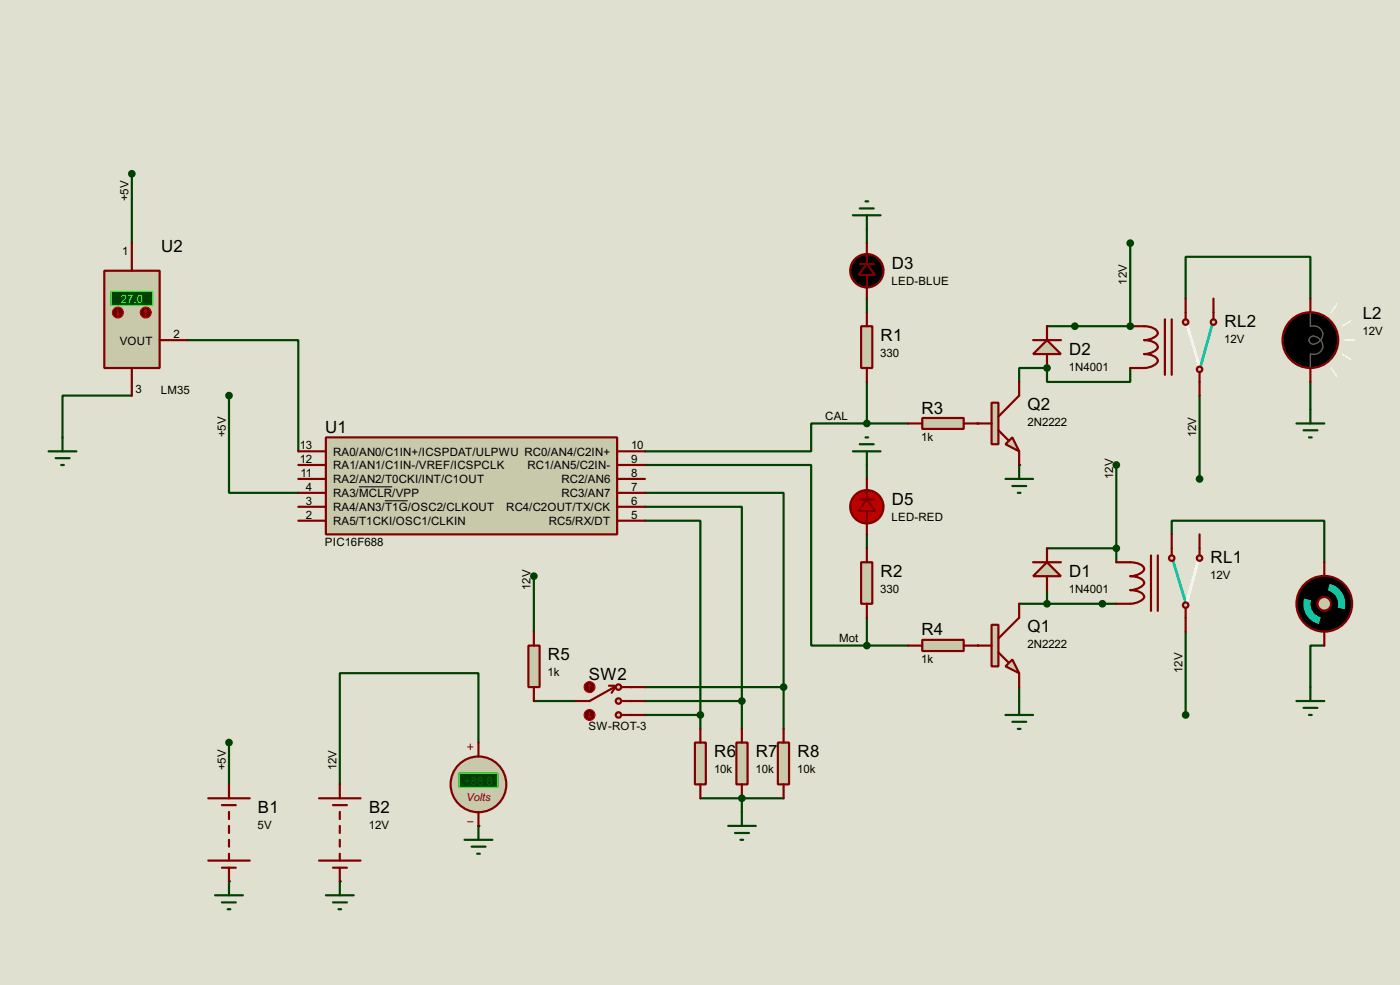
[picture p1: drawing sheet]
<svg xmlns="http://www.w3.org/2000/svg" width="256mm" height="180mm" viewBox="0 0 256 180" stroke-linecap="round" stroke-linejoin="round" font-family="sans-serif">
<path d="M0 0h256.5v180.3h-256.5z" fill="#e0e0d0"/>
<path d="M24.2 31.8v12.7M24.2 72.4h-12.7v7.7M34.3 62.3h20.4v20.3" fill="none" stroke="#004000" stroke-width=".4"/>
<g fill="#004000">
<circle cx="179.1" cy="77.5" r=".2"/>
<circle cx="186.7" cy="85.1" r=".2"/>
</g>
<path d="M191.8 59.7h5.1M240.1 69.9v5.1" fill="none" stroke="#004000" stroke-width=".4"/>
<circle cx="191.8" cy="67.4" r=".2" fill="#004000"/>
<g fill="none" stroke="#004000" stroke-width=".4">
<path d="M158.8 42v2.5M158.8 54.7v2.5M196.9 59.7h10.2M217.2 54.7v-7.7h22.9v7.7M158.8 77.5h-10.2v5.1h-30.4M158.8 69.9v7.6M158.8 77.5h7.6M207.1 67.4v2.5h-15.3v-2.5h-5.1v2.5M219.8 72.4v15.3M118.2 85.1h30.4v33.1h10.2v-5.1M158.8 85.1v2.6M158.8 97.8v2.6"/>
<path d="M214.7 97.8v-2.5h27.9v7.6M191.8 108v2.5h12.7M191.8 100.4h12.7v2.5M217.2 115.6v15.3M242.6 118.2h-2.5v7.6"/>
</g>
<circle cx="207.1" cy="59.7" r=".2" fill="#004000"/>
<path d="M158.8 118.2h7.6M186.7 110.5h5.1M186.7 125.8v2.5" fill="none" stroke="#004000" stroke-width=".4"/>
<g fill="#004000">
<circle cx="179.1" cy="118.2" r=".2"/>
<circle cx="42" cy="161.3" r=".2"/>
</g>
<path d="M42 135.9v7.7" fill="none" stroke="#004000" stroke-width=".4"/>
<circle cx="62.3" cy="161.3" r=".2" fill="#004000"/>
<path d="M42 72.4v17.8h12.7" fill="none" stroke="#004000" stroke-width=".4"/>
<circle cx="87.7" cy="151.2" r=".2" fill="#004000"/>
<path d="M207.1 44.5v15.2M204.5 85.1v15.3M87.7 135.9v-12.7h-25.4v20.4M97.8 128.3h7.7M135.9 146.1h7.7" fill="none" stroke="#004000" stroke-width=".4"/>
<circle cx="135.9" cy="146.1" r=".2" fill="#004000"/>
<path d="M118.2 90.2h25.4v35.6M118.2 92.8h17.7v35.5M118.2 95.3h10.1v35.6M97.8 105.5v10.1M118.2 125.8h25.4M118.2 128.3h17.7M118.2 130.9h10.1M128.3 130.9v2.5M135.9 128.3v5.1M143.6 125.8v7.6M128.3 146.1h7.6v2.5" fill="none" stroke="#004000" stroke-width=".4"/>
<path d="M59.7 80.1h53.4v17.7h-53.4z" fill="#c8c8aa" stroke="#800000" stroke-width=".4"/>
<path d="M54.7 82.6h5M54.7 85.1h5M54.7 87.7h5M54.7 90.2h5M54.7 92.8h5M54.7 95.3h5M113.1 82.6h5.1M113.1 85.1h5.1M113.1 87.7h5.1M113.1 90.2h5.1M113.1 92.8h5.1M113.1 95.3h5.1" fill="none" stroke="#800000" stroke-width=".4"/>
<path d="M65.8 89.1h6.1M70.5 91.7h4.2" fill="none" stroke="#000" stroke-width=".18"/>
<path d="M19.1 49.6h10.2v17.8h-10.2z" fill="#c8c8aa" stroke="#800000" stroke-width=".4"/>
<path d="M20.4 53.4h7.6v2.5h-7.6z" fill="#004000" stroke="#0f0" stroke-width=".2"/>
<path d="M24.2 44.5v5.1M24.2 67.4v5M29.3 62.3h5" fill="none" stroke="#800000" stroke-width=".4"/>
<circle cx="26.7" cy="57.2" r="1" fill="#400000" stroke="#f00" stroke-width=".2"/>
<path d="M26.7 56.7l-.2 .3M26.7 56.7l.3 .3M26.7 56.7v1" fill="none" stroke="#f00" stroke-width=".2"/>
<circle cx="21.6" cy="57.2" r="1" fill="#400000" stroke="#f00" stroke-width=".2"/>
<path d="M21.4 57.5l.2 .2M21.6 56.7v1M21.9 57.5l-.3 .2" fill="none" stroke="#f00" stroke-width=".2"/>
<path d="M8.9 82.6h5.1M10.2 83.9h2.6M11.2 85.1h.5M11.5 80.1v2.5M184.2 87.7h5.1M185.5 89h2.5M186.5 90.2h.5M186.7 85.1v2.6" fill="none" stroke="#004000" stroke-width=".4"/>
<g fill="#004000" stroke="#004000" stroke-width=".4">
<circle cx="24.1" cy="31.8" r=".5"/>
<circle cx="196.9" cy="59.7" r=".5"/>
</g>
<path d="M169 76.5h7.6v2h-7.6z" fill="#c8c8aa" stroke="#800000" stroke-width=".4"/>
<path d="M166.4 77.5h2.6M176.6 77.5h2.5" fill="none" stroke="#800000" stroke-width=".4"/>
<path d="M184.2 81.3l1.3-1.2 1.2 2.5z" fill="#c8c8aa" stroke="#800000" stroke-width=".4"/>
<path d="M181.7 73.7h1.2v7.6h-1.2z" fill="#c8c8aa" stroke="#800000" stroke-width=".4"/>
<path d="M240.1 54.7v2.5M179.1 77.5h2.6M182.9 78.8l1.8 1.8M186.7 69.9v2.5l-3.8 3.9M240.1 67.4v2.5M186.7 82.6v2.5" fill="none" stroke="#800000" stroke-width=".4"/>
<path d="M237.5 77.5h5.1M238.8 78.8h2.6M240.1 75v2.5M239.8 80.1h.5M237.5 128.3h5.1M238.8 129.6h2.6M239.8 130.9h.5M240.1 125.8v2.5" fill="none" stroke="#004000" stroke-width=".4"/>
<circle cx="240" cy="62.3" r="5.1" fill="#000" stroke="#800000" stroke-width=".4"/>
<path d="M240.1 57.2v2.5a1.69 1.69 0 0 1 2.2 1.2 1.69 1.69 0 0 1-1.4 2 .76 .76 0 0 1-1.1-.6 .76 .76 0 0 1 1.1-.7 1.72 1.72 0 0 1 1.3 1.2 1.72 1.72 0 0 1-.5 1.8l-1 .2h-.6v2.6" fill="none" stroke="#606060" stroke-width=".25"/>
<path d="M244.9 55.7l-1 1.5M247.5 58.7l-1.6 1M243.9 67.4l1 1.5M245.9 64.8l1.6 1M246.4 62.3h1.8" fill="none" stroke="#feffff" stroke-width=".25"/>
<path d="M191.8 102.9l2.6 2.6h-5.1z" fill="#c8c8aa" stroke="#800000" stroke-width=".4"/>
<path d="M189.3 102.9h5.1M191.8 100.4v2.5M191.8 105.5v2.5" fill="none" stroke="#800000" stroke-width=".4"/>
<path d="M189.3 64.8l2.5-2.5 2.6 2.5z" fill="#c8c8aa" stroke="#800000" stroke-width=".4"/>
<path d="M191.8 59.7v2.6M189.3 62.3h5.1M191.8 64.8v2.6M207.1 102.9a3.3 3.3 0 0 1 2.4 .9 .9 .9 0 0 1-.7 1.2l-1.1 .4-.6 .1a3.3 3.3 0 0 1 2.4 .8 .89 .89 0 0 1-.7 1.2l-1.1 .4-.6 .1a3.3 3.3 0 0 1 2.4 .9l.1 .4a2.75 2.75 0 0 1-2.5 1.2M210.9 101.7v10.1M212.1 101.7v10.1M214.7 100.4v1.3M217.2 111.3v1.8M219.8 100.4v1.3" fill="none" stroke="#800000" stroke-width=".4"/>
<circle cx="191.8" cy="67.4" r=".5" fill="#004000" stroke="#004000" stroke-width=".4"/>
<path d="M214.9 102.7l2.3 7.6" fill="none" stroke="#00c0c0" stroke-width=".5"/>
<path d="M219.5 102.7l-2 7.3" fill="none" stroke="#feffff" stroke-width=".5"/>
<g fill="#c8c8aa" stroke="#800000" stroke-width=".4">
<circle cx="217.2" cy="110.8" r=".5"/>
<circle cx="219.7" cy="102.2" r=".5"/>
<circle cx="214.6" cy="102.2" r=".5"/>
</g>
<path d="M214.7 97.8v2.6M219.8 97.8v2.6M204.5 102.9h2.6M204.5 110.5h2.6M217.2 113.1v2.5" fill="none" stroke="#800000" stroke-width=".4"/>
<circle cx="242.6" cy="110.5" r="5.1" fill="#000" stroke="#800000" stroke-width=".4"/>
<circle cx="242.6" cy="110.5" r="1.25" fill="#c8c8aa" stroke="#800000" stroke-width=".4"/>
<g fill="#000" stroke="#000" stroke-width=".4">
<path d="M240.1 107.6a3.8 3.8 0 0 1 3.5-.7l-.3 1.2a2.54 2.54 0 0 0-3.1 1.8l-1.3-.3 .3-.8z" fill-rule="evenodd"/>
<path d="M242 113a2.47 2.47 0 0 0 3.1-1.8l1.2 .3a3.8 3.8 0 0 1-4.7 2.7z" fill-rule="evenodd"/>
</g>
<g fill="#00c0c0">
<path d="M238.9 109.6l1.3 .3a2.49 2.49 0 0 0 1.8 3.1l-.4 1.2a3.8 3.8 0 0 1-2.7-4.6z" fill-rule="evenodd"/>
<path d="M243.6 106.9a3.8 3.8 0 0 1 2.7 4.6l-1.2-.3a2.56 2.56 0 0 0-1.8-3.1z" fill-rule="evenodd"/>
</g>
<path d="M242.6 102.9v2.6M242.6 115.6v2.6" fill="none" stroke="#800000" stroke-width=".4"/>
<g fill="#004000" stroke="#004000" stroke-width=".4">
<circle cx="191.8" cy="110.5" r=".5"/>
<circle cx="217.2" cy="130.9" r=".5"/>
<circle cx="204.5" cy="100.4" r=".5"/>
</g>
<path d="M184.2 130.9h5.1M185.5 132.1h2.5M186.5 133.4h.5M186.7 128.3v2.6" fill="none" stroke="#004000" stroke-width=".4"/>
<path d="M157.8 59.7h2v7.7h-2z" fill="#c8c8aa" stroke="#800000" stroke-width=".4"/>
<path d="M157.5 48.3h2.6M158.8 44.5v3.8M158.8 50.3v4.4M158.8 57.2v2.5M158.8 67.4v2.5" fill="none" stroke="#800000" stroke-width=".4"/>
<g fill="#000" stroke="#800000" stroke-width=".4">
<path d="M158.8 48.3l1.5 2h-3z"/>
<circle cx="158.8" cy="49.6" r="3.1"/>
</g>
<path d="M157.8 49.6h2M158.3 49.1h1v1h-1zM158.8 48.6v2" fill="none" stroke="#000040" stroke-width=".2"/>
<path d="M156.3 39.4h5M157.5 38.2h2.6M158.6 36.9h.5M158.8 39.4v2.6" fill="none" stroke="#004000" stroke-width=".4"/>
<path d="M157.8 102.9h2v7.6h-2z" fill="#c8c8aa" stroke="#800000" stroke-width=".4"/>
<path d="M158.8 100.4v2.5M158.8 110.5v2.6" fill="none" stroke="#800000" stroke-width=".4"/>
<path d="M156.3 82.6h5M157.5 81.3h2.6M158.6 80.1h.5M158.8 82.6v2.5" fill="none" stroke="#004000" stroke-width=".4"/>
<circle cx="158.8" cy="118.2" r=".5" fill="#004000" stroke="#004000" stroke-width=".4"/>
<circle cx="158.8" cy="92.8" r="3.1" fill="#a00" stroke="#800000" stroke-width=".4"/>
<path d="M157.5 91.5h2.6M158.8 89.7v1.8M158.8 93.5v2.3" fill="none" stroke="#800000" stroke-width=".4"/>
<path d="M158.8 91.5l1.5 2h-3z" fill="#ea0000" stroke="#800000" stroke-width=".4"/>
<path d="M209.6 59.7a2.29 2.29 0 0 1 2.5 1.3 2.65 2.65 0 0 1-2.5 1.3 2.24 2.24 0 0 1 2.5 1.3 2.65 2.65 0 0 1-2.5 1.2 2.27 2.27 0 0 1 2.5 1.3 2.58 2.58 0 0 1-2.5 1.3M213.4 58.5v10.1M214.7 58.5v10.1M217.2 57.2v1.3M222.3 57.2v1.3M219.8 68.1v1.8M158.8 87.7v2.5M158.8 95.3v2.5" fill="none" stroke="#800000" stroke-width=".4"/>
<g fill="#004000" stroke="#004000" stroke-width=".4">
<circle cx="158.8" cy="77.5" r=".5"/>
<circle cx="201.9" cy="110.5" r=".5"/>
</g>
<path d="M217.5 59.5l2.3 7.6" fill="none" stroke="#feffff" stroke-width=".5"/>
<path d="M222.1 59.5l-2.1 7.4" fill="none" stroke="#00c0c0" stroke-width=".5"/>
<g fill="#c8c8aa" stroke="#800000" stroke-width=".4">
<circle cx="219.7" cy="67.6" r=".5"/>
<circle cx="222.3" cy="59" r=".5"/>
<circle cx="217.2" cy="59" r=".5"/>
</g>
<path d="M207.1 59.7h2.5M217.2 54.7v2.5M222.3 54.7v2.5M207.1 67.4h2.5M219.8 69.9v2.5" fill="none" stroke="#800000" stroke-width=".4"/>
<g fill="#004000" stroke="#004000" stroke-width=".4">
<circle cx="219.7" cy="87.7" r=".5"/>
<circle cx="207" cy="59.7" r=".5"/>
</g>
<path d="M185.5 120.7l1.2 2.5-2.5-1.2z" fill="#c8c8aa" stroke="#800000" stroke-width=".4"/>
<path d="M181.7 114.4h1.2v7.6h-1.2z" fill="#c8c8aa" stroke="#800000" stroke-width=".4"/>
<path d="M179.1 118.2h2.6M182.9 119.4l1.8 1.8M186.7 110.5v2.6l-3.8 3.8M186.7 123.2v2.6" fill="none" stroke="#800000" stroke-width=".4"/>
<path d="M169 117.1h7.6v2.1h-7.6z" fill="#c8c8aa" stroke="#800000" stroke-width=".4"/>
<g fill="none" stroke="#800000" stroke-width=".4">
<path d="M166.4 118.2h2.6M176.6 118.2h2.5M38.2 146.1h7.6M38.2 157.5h7.6M40.7 147.4h2.5M40.7 158.8h2.5M42 143.6v2.5M42 148.6v1.3M42 151.2v1.3M42 153.7v1.3M42 156.3v1.2M42 158.8v2.5"/>
<path d="M58.5 146.1h7.6M58.5 157.5h7.6M61 147.4h2.6M61 158.8h2.6M62.3 143.6v2.5M62.3 148.6v1.3M62.3 151.2v1.3M62.3 153.7v1.3M62.3 156.3v1.2M62.3 158.8v2.5"/>
</g>
<path d="M85.1 153.7h5.1M86.4 155h2.6M87.4 156.3h.5M87.7 151.2v2.5M39.4 163.9h5.1M40.7 165.2h2.5M41.7 166.4h.5M42 161.3v2.6M59.7 163.9h5.1M61 165.2h2.6M62 166.4h.5M62.3 161.3v2.6" fill="none" stroke="#004000" stroke-width=".4"/>
<g fill="#004000" stroke="#004000" stroke-width=".4">
<circle cx="41.9" cy="135.9" r=".5"/>
<circle cx="41.9" cy="72.4" r=".5"/>
</g>
<circle cx="87.6" cy="143.6" r="5.1" fill="#c8c8aa" stroke="#800000" stroke-width=".4"/>
<path d="M85.7 136.7h1M86.2 136.2v1M85.7 150.4h1" fill="none" stroke="#800000" stroke-width=".18"/>
<path d="M84.1 141.5h7.1v2.6h-7.1z" fill="#004000" stroke="#0f0" stroke-width=".2"/>
<path d="M87.7 135.9v2.6M87.7 148.6v2.6" fill="none" stroke="#800000" stroke-width=".4"/>
<g fill="#004000" stroke="#004000" stroke-width=".4">
<circle cx="204.5" cy="85.1" r=".5"/>
<circle cx="207" cy="44.5" r=".5"/>
</g>
<g fill="#c8c8aa" stroke="#800000" stroke-width=".4">
<circle cx="113.3" cy="128.3" r=".5"/>
<circle cx="113.3" cy="130.9" r=".5"/>
<circle cx="113.3" cy="125.8" r=".5"/>
</g>
<path d="M111.6 125.5h1M112.6 125.8l-4.6 2.5h-2.5M112.6 126l-.5 .8M113.8 130.9h4.4M113.8 125.8h4.4M114.1 128.3h4.1" fill="none" stroke="#800000" stroke-width=".4"/>
<circle cx="108" cy="130.9" r="1" fill="#400000" stroke="#f00" stroke-width=".2"/>
<path d="M107.8 131.1l.2 .3M108 130.4v1M108.3 131.1l-.3 .3" fill="none" stroke="#f00" stroke-width=".2"/>
<circle cx="108" cy="125.8" r="1" fill="#400000" stroke="#f00" stroke-width=".2"/>
<path d="M108 125.3l.3 .2M108 125.3l-.2 .2M108 125.3v1" fill="none" stroke="#f00" stroke-width=".2"/>
<path d="M96.8 118.2h2.1v7.6h-2.1z" fill="#c8c8aa" stroke="#800000" stroke-width=".4"/>
<path d="M97.8 115.6v2.6M97.8 125.8v2.5" fill="none" stroke="#800000" stroke-width=".4"/>
<path d="M127.3 135.9h2v7.7h-2z" fill="#c8c8aa" stroke="#800000" stroke-width=".4"/>
<path d="M128.3 133.4v2.5M128.3 143.6v2.5" fill="none" stroke="#800000" stroke-width=".4"/>
<path d="M134.9 135.9h2.1v7.7h-2.1z" fill="#c8c8aa" stroke="#800000" stroke-width=".4"/>
<path d="M135.9 133.4v2.5M135.9 143.6v2.5" fill="none" stroke="#800000" stroke-width=".4"/>
<path d="M142.5 135.9h2.1v7.7h-2.1z" fill="#c8c8aa" stroke="#800000" stroke-width=".4"/>
<path d="M143.6 133.4v2.5M143.6 143.6v2.5" fill="none" stroke="#800000" stroke-width=".4"/>
<g fill="#004000" stroke="#004000" stroke-width=".4">
<circle cx="135.9" cy="146.1" r=".5"/>
<circle cx="143.5" cy="125.8" r=".5"/>
<circle cx="135.9" cy="128.3" r=".5"/>
<circle cx="128.3" cy="130.9" r=".5"/>
<circle cx="97.8" cy="105.5" r=".5"/>
</g>
<path d="M133.4 151.2h5.1M134.7 152.5h2.5M135.7 153.7h.5M135.9 148.6v2.6" fill="none" stroke="#004000" stroke-width=".4"/>
<g font-size="3.5">
<text x="29.5" y="46.2">U2</text>
<text x="163.4" y="49.2">D3</text>
<text x="224.3" y="59.9">RL2</text>
<text x="249.7" y="58.5">L2</text>
<text x="161.3" y="62.4">R1</text>
<text x="195.9" y="64.9">D2</text>
<text x="168.8" y="75.7">R3</text>
<text x="188.3" y="75.1">Q2</text>
<text x="59.6" y="79.3">U1</text>
<text x="163.4" y="92.4">D5</text>
<text x="161.3" y="105.6">R2</text>
<text x="195.9" y="105.6">D1</text>
<text x="221.8" y="103.1">RL1</text>
<text x="168.8" y="116.3">R4</text>
<text x="188.3" y="115.8">Q1</text>
<text x="100.4" y="120.9">R5</text>
<text x="107.9" y="124.5">SW2</text>
<text x="130.9" y="138.6">R6</text>
<text x="138.5" y="138.6">R7</text>
<text x="146.1" y="138.6">R8</text>
<text x="47.3" y="148.8">B1</text>
<text x="67.6" y="148.8">B2</text>
</g>
<g font-size="2.4">
<text x="23.5" y="36.8" transform="rotate(-90 23.5 36.8)">+5V</text>
<text x="22.4" y="46.6">1</text>
<text x="163.3" y="52.1">LED-BLUE</text>
<text x="206.5" y="52.1" transform="rotate(-90 206.5 52.1)">12V</text>
<text x="21.9" y="63.1">VOUT</text>
<text x="31.8" y="61.9">2</text>
<text x="161.3" y="65.4">330</text>
<text x="224.3" y="62.8">12V</text>
<text x="249.6" y="61.4">12V</text>
<text x="24.8" y="71.9">3</text>
<text x="195.8" y="67.9">1N4001</text>
<text x="29.5" y="72.1">LM35</text>
<text x="151.2" y="76.9">CAL</text>
<text x="41.4" y="80.1" transform="rotate(-90 41.4 80.1)">+5V</text>
<text x="54.9" y="82.2">13</text>
<text x="61" y="83.4">RA0/AN0/C1IN+/ICSPDAT/ULPWU RC0/AN4/C2IN+</text>
<text x="115.6" y="82.2">10</text>
<text x="168.8" y="80.7">1k</text>
<text x="188.2" y="78.1">2N2222</text>
<text x="219.2" y="80.1" transform="rotate(-90 219.2 80.1)">12V</text>
<text x="54.9" y="84.7">12</text>
<text x="55.1" y="87.3">11</text>
<text x="56.1" y="89.8">4</text>
<text x="61" y="85.9">RA1/AN1/C1IN-/VREF/ICSPCLK</text>
<text x="61" y="88.5">RA2/AN2/T0CKI/INT/C1OUT</text>
<text x="96.6" y="85.9">RC1/AN5/C2IN-</text>
<text x="102.8" y="88.5">RC2/AN6</text>
<text x="115.6" y="84.7">9</text>
<text x="115.6" y="87.3">8</text>
<text x="115.6" y="89.8">7</text>
<text x="203.9" y="87.7" transform="rotate(-90 203.9 87.7)">12V</text>
<text x="56.1" y="92.4">3</text>
<text x="56.1" y="94.9">2</text>
<text x="61" y="93.6">RA4/AN3/T1G/OSC2/CLKOUT</text>
<text x="61" y="91">RA3/MCLR/VPP</text>
<text x="92.7" y="93.6">RC4/C2OUT/TX/CK</text>
<text x="102.8" y="91">RC3/AN7</text>
<text x="115.6" y="92.4">6</text>
<text x="115.6" y="94.9">5</text>
<text x="163.3" y="95.3">LED-RED</text>
<text x="59.5" y="100">PIC16F688</text>
<text x="61" y="96.1">RA5/T1CKI/OSC1/CLKIN</text>
<text x="100.5" y="96.1">RC5/RX/DT</text>
<text x="221.7" y="106">12V</text>
<text x="97.2" y="108" transform="rotate(-90 97.2 108)">12V</text>
<text x="161.3" y="108.5">330</text>
<text x="195.8" y="108.5">1N4001</text>
<text x="153.7" y="117.6">Mot</text>
<text x="188.2" y="118.7">2N2222</text>
<text x="100.3" y="123.8">1k</text>
<text x="168.8" y="121.4">1k</text>
<text x="216.6" y="123.2" transform="rotate(-90 216.6 123.2)">12V</text>
<text x="107.8" y="133.6">SW-ROT-3</text>
<text x="41.4" y="141" transform="rotate(-90 41.4 141)">+5V</text>
<text x="61.7" y="141" transform="rotate(-90 61.7 141)">12V</text>
<text x="130.8" y="141.6">10k</text>
<text x="138.4" y="141.6">10k</text>
<text x="146.1" y="141.6">10k</text>
<text x="47.2" y="151.7">5V</text>
<text x="67.6" y="151.7">12V</text>
</g>
<text font-size="2.4" fill="#0f0" x="22.2" y="55.4">27.0</text>
<text font-size="2.4" fill="#008000" x="85" y="143.6">+88.8</text>
<text font-size="2.3" fill="#800000" x="85.5" y="146.7">Volts</text>
</svg>
